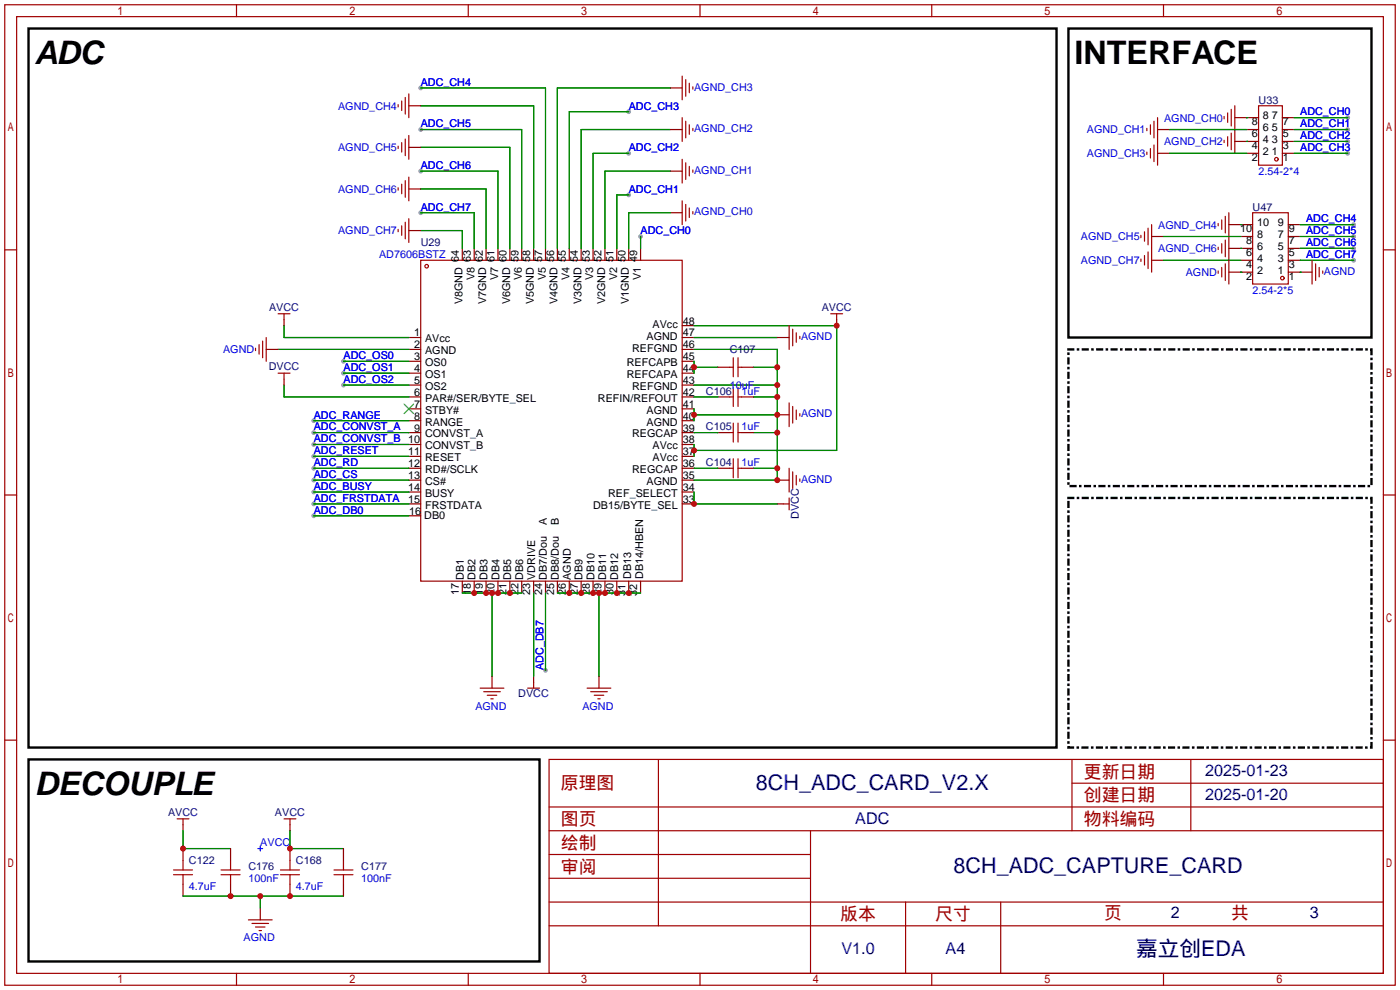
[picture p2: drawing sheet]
<svg xmlns="http://www.w3.org/2000/svg" width="299mm" height="212mm" viewBox="0 0 299 212" stroke-linecap="round" stroke-linejoin="round" font-family="sans-serif">
<g fill="#999">
<circle cx="134.4" cy="41.7" r=".51"/>
<circle cx="134.4" cy="32.8" r=".51"/>
<circle cx="134.4" cy="23.9" r=".51"/>
<circle cx="89.9" cy="18.8" r=".51"/>
<circle cx="89.9" cy="36.6" r=".51"/>
<circle cx="89.9" cy="27.7" r=".51"/>
<circle cx="89.9" cy="45.5" r=".51"/>
<circle cx="136.9" cy="50.5" r=".51"/>
<circle cx="73.4" cy="77.2" r=".51"/>
<circle cx="73.4" cy="79.8" r=".51"/>
<circle cx="73.4" cy="82.3" r=".51"/>
<circle cx="67.1" cy="89.9" r=".51"/>
<circle cx="67.1" cy="92.5" r=".51"/>
<circle cx="67.1" cy="95" r=".51"/>
<circle cx="67.1" cy="97.5" r=".51"/>
<circle cx="288" cy="25.1" r=".51"/>
<circle cx="288" cy="27.7" r=".51"/>
<circle cx="288" cy="30.2" r=".51"/>
<circle cx="288" cy="32.8" r=".51"/>
<circle cx="67.1" cy="100.1" r=".51"/>
<circle cx="67.1" cy="105.2" r=".51"/>
<circle cx="67.1" cy="107.7" r=".51"/>
<circle cx="67.1" cy="110.2" r=".51"/>
<circle cx="116.6" cy="143.3" r=".51"/>
<circle cx="67.1" cy="102.6" r=".51"/>
<circle cx="289.3" cy="48" r=".51"/>
<circle cx="289.3" cy="50.5" r=".51"/>
<circle cx="289.3" cy="53.1" r=".51"/>
<circle cx="289.3" cy="55.6" r=".51"/>
</g>
<g fill="none" stroke="#a10000" stroke-width=".25">
<path d="M1 1h297.2v209.6h-297.2zM3.6 3.6h292.1v204.4h-292.1zM50.5 1v2.6M100.1 1v2.6M145.8 16.3v5M146.6 17v3.6M147.3 17.8v2M148.1 18.5v.6M149.6 1v2.6M199.1 1v2.6M248.7 1v2.6M85.1 22.4v.5"/>
<path d="M85.1 31.2v.6M85.9 21.6v2M85.9 30.5v2M85.9 39.4v2M86.6 20.8v3.6M86.6 29.7v3.6M86.6 38.6v3.6M87.4 20.1v5M87.4 29v5M87.4 37.8v5.1M145.8 25.1v5.1M145.8 34v5.1"/>
<path d="M146.6 25.9v3.6M146.6 34.8v3.6M147.3 26.7v2M147.3 35.6v2M148.1 27.4v.5M148.1 36.3v.5M245.1 27.4v.5M245.1 32.5v.5M245.9 26.7v2M245.9 31.8v2M246.6 25.9v3.6M246.6 31v3.5"/>
<path d="M247.4 25.1v10.2M261.6 24.9v.5M261.6 30v.5M262.4 24.1v2.1M262.4 29.2v2M263.1 23.4v3.5M263.1 28.4v3.6M263.9 22.6v10.2M269 22.6h5.1v12.7h-5.1zM1 53.4h2.6M85.1 40.1v.5M85.1 49v.5"/>
<path d="M85.9 48.3v2M86.6 47.5v3.6M87.4 46.7v5.1M89.9 55.6h55.9v68.6h-55.9zM145.8 42.9v5.1M146.6 43.7v3.5M147.3 44.4v2.1M148.1 45.2v.5M243.8 50.3v.5M243.8 55.4v.5M244.6 49.5v2.1M244.6 54.6v2"/>
<path d="M245.4 48.8v3.5M245.4 53.8v3.6M246.1 48v10.2M260.3 47.8v.5M260.3 52.8v.5M260.3 57.9v.5M261.1 47v2M261.1 52.1v2M261.1 57.2v2M261.9 46.2v3.6M261.9 51.3v3.6M261.9 56.4v3.5"/>
<path d="M262.6 45.5v15.2M267.7 45.5h7.6v15.2h-7.6zM280.4 55.6v5.1M281.2 56.4v3.5M281.9 57.2v2M282.7 57.9v.5M295.7 53.4h2.5M54.6 74.4v.5M55.4 73.7v2M56.1 72.9v3.6M56.9 72.1v5.1M59.4 67.1h2.6"/>
<path d="M59.4 79.8h2.6M60.7 67.1v1.2M60.7 79.8v1.2M156 78.5h.7M156.7 76.5v4M157.7 76.5v4M157.7 78.5h.8M168.7 69.6v5.1M169.4 70.4v3.5M170.2 71.1v2.1M170.9 71.9v.5M177.5 67.1h2.6"/>
<path d="M178.8 67.1v1.2M156 92.5h.7M156 84.8h.7M156.7 82.8v4.1M156.7 90.4v4.1M156.7 98v4.1M157.7 82.8v4.1M157.7 90.4v4.1M157.7 98v4.1M157.7 92.5h.8M157.7 84.8h.8M168.7 86.1v5.1"/>
<path d="M169.4 86.9v3.5M170.2 87.6v2.1M170.9 88.4v.5M1 105.8h2.6M156 100.1h.7M157.7 100.1h.8M167.4 107.7h1.3M168.7 100.1v5.1M168.7 106.4v2.6M169.4 100.8v3.6M170.2 101.6v2M170.9 102.4v.5"/>
<path d="M295.7 105.8h2.5M1 158.2h2.6M102.6 147.1h5.1M103.4 147.8h3.5M104.1 148.6h2.1M104.9 149.4h.5M112.8 147.1h2.5M114 145.8v1.3M125.5 147.1h5.1M126.2 147.8h3.6M127 148.6h2M127.8 149.4h.5"/>
<path d="M295.7 158.2h2.5M37.8 175h2.6M39.1 175v1.3M60.7 175h2.5M62 175v1.3M117.3 162.3h178.4v45.7h-178.4zM117.3 177.5h178.4M117.3 172.5h178.4M140.7 162.3v35.6M173.2 177.5v30.5M229.1 162.3v15.2M229.1 167.4h66.6"/>
<path d="M254.5 162.3v15.2M37.1 186.9h4M37.1 185.9h4M39.1 183.9v2M39.1 186.9v2.1M47.2 186.9h4.1M47.2 185.9h4.1M49.3 183.9v2M49.3 186.9v2.1M53.1 196.6h5.1M53.8 197.4h3.6M54.6 198.1h2"/>
<path d="M55.4 198.9h.5M59.9 186.9h4.1M59.9 185.9h4.1M62 183.9v2M62 186.9v2.1M71.4 186.9h4M71.4 185.9h4M73.4 183.9v2M73.4 186.9v2.1M117.3 182.6h55.9M117.3 197.9h178.4M117.3 192.8h178.4"/>
<path d="M117.3 187.7h55.9M193.5 192.8v15.2M213.9 192.8v15.2M50.5 208v2.6M100.1 208v2.6M149.6 208v2.6M199.1 208v2.6M248.7 208v2.6"/>
<circle cx="272.8" cy="34" r=".38"/>
<circle cx="91.2" cy="56.9" r=".38"/>
<circle cx="274.1" cy="59.4" r=".38"/>
</g>
<path d="M55.1 181.4h1M55.6 180.8v1.1" fill="none" stroke="#00f" stroke-width=".25"/>
<g fill="none" stroke="#870000" stroke-width=".25">
<path d="M143.3 18.8h2.5M87.4 22.6h2.5M87.4 31.5h2.5M143.3 27.7h2.5M143.3 36.6h2.5M247.4 27.7h2.5M247.4 32.8h2.5M263.9 25.1h5.1M263.9 30.2h5.1M266.4 27.7h2.6M266.4 32.8h2.6M274.1 25.1h2.5"/>
<path d="M274.1 27.7h2.5M274.1 30.2h2.5M274.1 32.8h2.5M87.4 40.4h2.5M87.4 49.3h2.5M98.8 53.1v2.5M101.3 53.1v2.5M103.9 53.1v2.5M106.4 53.1v2.5M109 53.1v2.5M111.5 53.1v2.5M114 53.1v2.5"/>
<path d="M116.6 53.1v2.5M119.1 53.1v2.5M121.7 53.1v2.5M124.2 53.1v2.5M126.7 53.1v2.5M129.3 53.1v2.5M131.8 53.1v2.5M134.4 53.1v2.5M136.9 53.1v2.5M143.3 45.5h2.5M246.1 55.6h2.6M246.1 50.5h2.6"/>
<path d="M262.6 58.2h5.1M262.6 48h5.1M262.6 53.1h5.1M265.2 55.6h2.5M265.2 50.5h2.5M275.3 58.2h5.1M275.3 48h2.6M275.3 55.6h2.6M275.3 50.5h2.6M275.3 53.1h2.6M56.9 74.7h2.5M60.7 68.3v1.3"/>
<path d="M87.4 72.1h2.5M87.4 74.7h2.5M87.4 77.2h2.5M87.4 79.8h2.5M145.8 72.1h2.5M145.8 74.7h2.5M145.8 77.2h2.5M145.8 79.8h2.5M145.8 69.6h2.5M153.4 78.5h2.6M158.5 78.5h2.5M166.1 72.1h2.6"/>
<path d="M178.8 68.3v1.3M60.7 81v1.3M87.4 82.3h2.5M87.4 84.8h2.5M87.4 87.4h2.5M87.4 89.9h2.5M87.4 92.5h2.5M87.4 95h2.5M87.4 97.5h2.5M145.8 82.3h2.5M145.8 84.8h2.5M145.8 87.4h2.5"/>
<path d="M145.8 89.9h2.5M145.8 92.5h2.5M145.8 95h2.5M145.8 97.5h2.5M153.4 84.8h2.6M153.4 92.5h2.6M158.5 84.8h2.5M158.5 92.5h2.5M166.1 88.6h2.6M87.4 100.1h2.5M87.4 102.6h2.5M87.4 105.2h2.5"/>
<path d="M87.4 107.7h2.5M87.4 110.2h2.5M145.8 100.1h2.5M145.8 102.6h2.5M145.8 105.2h2.5M145.8 107.7h2.5M153.4 100.1h2.6M158.5 100.1h2.5M166.1 102.6h2.6M166.1 107.7h1.3M98.8 124.2v2.5M101.3 124.2v2.5"/>
<path d="M103.9 124.2v2.5M106.4 124.2v2.5M109 124.2v2.5M111.5 124.2v2.5M114 124.2v2.5M116.6 124.2v2.5M119.1 124.2v2.5M121.7 124.2v2.5M124.2 124.2v2.5M126.7 124.2v2.5M129.3 124.2v2.5M131.8 124.2v2.5"/>
<path d="M134.4 124.2v2.5M136.9 124.2v2.5M105.2 144.5v2.6M114 144.5v1.3M128 144.5v2.6M39.1 176.3v1.2M62 176.3v1.2M39.1 181.4v2.5M39.1 189v2.5M49.3 181.4v2.5M49.3 189v2.5M55.6 194.1v2.5"/>
<path d="M62 181.4v2.5M62 189v2.5M73.4 181.4v2.5M73.4 189v2.5"/>
</g>
<path d="M86.4 86.4l2 2M88.4 86.4l-2 2" fill="none" stroke="#3c3" stroke-width=".25"/>
<path d="M6.1 6.1h219.7v153.7h-219.7zM228.3 6.1h64.8v66h-64.8zM6.1 162.3h109.2v43.2h-109.2z" fill="none" stroke="#000" stroke-width=".51"/>
<g fill="none" stroke="#008700" stroke-width=".25">
<path d="M89.9 18.8h26.7v34.3M143.3 18.8h-24.2v34.3M89.9 36.6h16.5v16.5M89.9 27.7h21.6v25.4M89.9 22.6h24.1v30.5M89.9 31.5h19.1v21.6M134.4 32.8h-7.7v20.3M134.4 23.9h-12.7v29.2M143.3 36.6h-14v16.5M143.3 27.7h-19.1v25.4M249.9 27.7h16.5M249.9 32.8h16.5"/>
<path d="M266.4 25.1h.1M266.4 30.2h.1M276.6 27.7h11.4M276.6 32.8h11.4M276.6 25.1h11.4M276.6 30.2h11.4M89.9 45.5h11.4v7.6M89.9 40.4h14v12.7M89.9 49.3h8.9v3.8M134.4 41.7h-2.6v11.4M136.9 50.5v2.6M143.3 45.5h-8.9v7.6"/>
<path d="M248.7 50.5h16.5M248.7 55.6h16.5M265.2 48h.1M265.2 53.1h.1M265.2 58.2h.1M277.9 58.2h.1M277.9 50.5h11.4M277.9 55.6h11.4M277.9 48h11.4M277.9 53.1h11.4M59.4 74.7h28M60.7 69.6v2.5h26.7"/>
<path d="M73.4 77.2h14M73.4 79.8h14M148.3 72.1h17.8M148.3 69.6h30.5v26.7h-30.5M148.3 77.2v2.6M148.3 74.7h17.8v27.9h-17.8M148.3 78.5h5.1M161 78.5h5.1M60.7 82.3v2.5h26.7M67.1 92.5h20.3M67.1 89.9h20.3M67.1 95h20.3"/>
<path d="M67.1 97.5h20.3M73.4 82.3h14M148.3 87.4v2.5M148.3 95v2.5M148.3 88.6h17.8M148.3 84.8h5.1M148.3 92.5h5.1M148.3 82.3h17.8M161 84.8h5.1M161 92.5h5.1M67.1 102.6h20.3M67.1 100.1h20.3"/>
<path d="M67.1 105.2h20.3M67.1 107.7h20.3M67.1 110.2h20.3M148.3 105.2v2.5h17.8M148.3 100.1h5.1M161 100.1h5.1M98.8 126.7h12.7M105.2 126.7v17.8M114 126.7v17.8M116.6 126.7v16.6M119.1 126.7h17.8M128 126.7v17.8"/>
<path d="M39.1 177.5v3.9h10.2M62 177.5v3.9h11.4M39.1 191.5h34.3M55.6 191.5v2.6"/>
</g>
<path d="M228.3 74.7h64.8v29.2h-64.8zM228.3 106.4h64.8v53.4h-64.8z" fill="none" stroke="#000" stroke-width=".51" stroke-dasharray="1 1 0 1"/>
<g fill="#c00">
<circle cx="178.8" cy="69.6" r=".63"/>
<circle cx="148.3" cy="96.3" r=".63"/>
<circle cx="148.3" cy="88.6" r=".63"/>
<circle cx="166.1" cy="88.6" r=".63"/>
<circle cx="166.1" cy="84.8" r=".63"/>
<circle cx="166.1" cy="92.5" r=".63"/>
<circle cx="166.1" cy="102.6" r=".63"/>
<circle cx="166.1" cy="100.1" r=".63"/>
<circle cx="166.1" cy="82.3" r=".63"/>
<circle cx="166.1" cy="78.5" r=".63"/>
<circle cx="124.2" cy="126.7" r=".63"/>
<circle cx="121.7" cy="126.7" r=".63"/>
<circle cx="126.7" cy="126.7" r=".63"/>
<circle cx="134.4" cy="126.7" r=".63"/>
<circle cx="131.8" cy="126.7" r=".63"/>
<circle cx="128" cy="126.7" r=".63"/>
<circle cx="129.3" cy="126.7" r=".63"/>
<circle cx="148.3" cy="107.7" r=".63"/>
<circle cx="148.3" cy="78.5" r=".63"/>
<circle cx="105.2" cy="126.7" r=".63"/>
<circle cx="101.3" cy="126.7" r=".63"/>
<circle cx="103.9" cy="126.7" r=".63"/>
<circle cx="106.4" cy="126.7" r=".63"/>
<circle cx="109" cy="126.7" r=".63"/>
<circle cx="39.1" cy="181.4" r=".63"/>
<circle cx="62" cy="181.4" r=".63"/>
<circle cx="55.6" cy="191.5" r=".63"/>
<circle cx="49.3" cy="191.5" r=".63"/>
<circle cx="62" cy="191.5" r=".63"/>
</g>
<g font-size="6.9">
<text x="7.4" y="13.6">ADC</text>
<text x="229.6" y="13.6">INTERFACE</text>
<text x="7.4" y="169.8">DECOUPLE</text>
</g>
<g font-size="4.6" fill="#000080">
<text x="161.5" y="168.8">8CH_ADC_CARD_V2.X</text>
<text x="203.8" y="186.6">8CH_ADC_CAPTURE_CARD</text>
<text x="242.8" y="204.3">嘉立创EDA</text>
</g>
<g font-size="3.8" fill="#a00000">
<text x="231.6" y="166.2">更新日期</text>
<text x="119.9" y="168.7">原理图</text>
<text x="231.6" y="171.3">创建日期</text>
<text x="119.9" y="176.3">图页</text>
<text x="231.6" y="176.3">物料编码</text>
<text x="119.9" y="181.4">绘制</text>
<text x="119.9" y="186.5">审阅</text>
<text x="179.6" y="196.7">版本</text>
<text x="199.9" y="196.7">尺寸</text>
<text x="236" y="196.4">页</text>
<text x="263.1" y="196.4">共</text>
</g>
<g font-size="3.5" fill="#000080">
<text x="257.6" y="165.9">2025-01-23</text>
<text x="257.6" y="171">2025-01-20</text>
<text x="182.8" y="176">ADC</text>
<text x="250.2" y="196.1">2</text>
<text x="280" y="196.1">3</text>
<text x="179.8" y="204">V1.0</text>
<text x="202.1" y="204">A4</text>
</g>
<g font-size="2.3" fill="#00f">
<text x="72.3" y="23.4">AGND_CH4</text>
<text x="89.9" y="18.3">ADC_CH4</text>
<text x="134.4" y="23.4">ADC_CH3</text>
<text x="148.3" y="19.3">AGND_CH3</text>
<text x="89.9" y="27.2">ADC_CH5</text>
<text x="148.3" y="28.2">AGND_CH2</text>
<text x="232.3" y="28.5">AGND_CH1</text>
<text x="248.8" y="26">AGND_CH0</text>
<text x="277.9" y="24.7">ADC_CH0</text>
<text x="277.9" y="27.2">ADC_CH1</text>
<text x="277.9" y="29.8">ADC_CH2</text>
<text x="72.3" y="32.3">AGND_CH5</text>
<text x="134.4" y="32.3">ADC_CH2</text>
<text x="232.3" y="33.6">AGND_CH3</text>
<text x="248.8" y="31.1">AGND_CH2</text>
<text x="277.9" y="32.3">ADC_CH3</text>
<text x="72.3" y="41.2">AGND_CH6</text>
<text x="89.9" y="36.1">ADC_CH6</text>
<text x="134.4" y="41.2">ADC_CH1</text>
<text x="148.3" y="37.1">AGND_CH1</text>
<text x="269" y="37.4">2.54-2*4</text>
<text x="89.9" y="45">ADC_CH7</text>
<text x="148.3" y="46">AGND_CH0</text>
<text x="279.1" y="47.5">ADC_CH4</text>
<text x="72.3" y="50.1">AGND_CH7</text>
<text x="136.9" y="50.1">ADC_CH0</text>
<text x="231" y="51.4">AGND_CH5</text>
<text x="247.5" y="48.8">AGND_CH4</text>
<text x="247.5" y="53.9">AGND_CH6</text>
<text x="279.1" y="50.1">ADC_CH5</text>
<text x="279.1" y="52.6">ADC_CH6</text>
<text x="81" y="55.2">AD7606BSTZ</text>
<text x="231" y="56.5">AGND_CH7</text>
<text x="253.4" y="59">AGND</text>
<text x="279.1" y="55.2">ADC_CH7</text>
<text x="283" y="58.7">AGND</text>
<text x="267.7" y="62.8">2.54-2*5</text>
<text x="47.7" y="75.5">AGND</text>
<text x="73.4" y="76.8">ADC_OS0</text>
<text x="171.2" y="72.7">AGND</text>
<text x="73.4" y="79.3">ADC_OS1</text>
<text x="73.4" y="81.8">ADC_OS2</text>
<text x="156" y="83.1">10uF</text>
<text x="67.1" y="89.5">ADC_RANGE</text>
<text x="158.5" y="84.4">1uF</text>
<text x="171.2" y="89.2">AGND</text>
<text x="67.1" y="92">ADC_CONVST_A</text>
<text x="67.1" y="94.5">ADC_CONVST_B 10</text>
<text x="158.5" y="92">1uF</text>
<text x="67.1" y="97.1">ADC_RESET</text>
<text x="67.1" y="99.6">ADC_RD</text>
<text x="158.5" y="99.6">1uF</text>
<text x="67.1" y="104.7">ADC_BUSY</text>
<text x="67.1" y="107.2">ADC_FRSTDATA</text>
<text x="67.1" y="102.2">ADC_CS</text>
<text x="171.2" y="103.2">AGND</text>
<text x="67.1" y="109.8">ADC_DB0</text>
<text x="116.1" y="143.3" transform="rotate(-90 116.1 143.3)">ADC_DB7</text>
<text x="101.6" y="151.7">AGND</text>
<text x="124.5" y="151.7">AGND</text>
<text x="55.6" y="180.9">AVCC</text>
<text x="40.4" y="190.3">4.7uF</text>
<text x="53.1" y="188.5">100nF</text>
<text x="63.2" y="190.3">4.7uF</text>
<text x="77.2" y="188.5">100nF</text>
<text x="52.1" y="201.2">AGND</text>
</g>
<g font-size="2.3" fill="#000080">
<text x="269" y="22.1">U33</text>
<text x="267.7" y="45">U47</text>
<text x="89.9" y="52.6">U29</text>
<text x="57.5" y="66.5">AVCC</text>
<text x="175.6" y="66.5">AVCC</text>
<text x="156" y="75.5">C107</text>
<text x="57.4" y="79.2">DVCC</text>
<text x="150.9" y="84.4">C106</text>
<text x="150.9" y="92">C105</text>
<text x="150.9" y="99.6">C104</text>
<text x="170.7" y="111" transform="rotate(-90 170.7 111)">DVCC</text>
<text x="110.8" y="149">DVCC</text>
<text x="35.9" y="174.4">AVCC</text>
<text x="58.8" y="174.4">AVCC</text>
<text x="40.4" y="184.7">C122</text>
<text x="53.1" y="186">C176</text>
<text x="63.2" y="184.7">C168</text>
<text x="77.2" y="186">C177</text>
</g>
<g font-size="2.3">
<text x="267.6" y="26.8">8</text>
<text x="267.6" y="29.3">6</text>
<text x="269.9" y="25.5">8</text>
<text x="269.9" y="28">6</text>
<text x="271.8" y="28">5</text>
<text x="271.8" y="25.5">7</text>
<text x="274.2" y="29.3">5</text>
<text x="274.2" y="26.8">7</text>
<text x="267.6" y="31.8">4</text>
<text x="267.6" y="34.4">2</text>
<text x="269.9" y="30.6">4</text>
<text x="269.9" y="33.1">2</text>
<text x="271.8" y="33.1">1</text>
<text x="271.8" y="30.6">3</text>
<text x="274.2" y="34.4">1</text>
<text x="274.2" y="31.8">3</text>
<text x="265" y="49.6">10</text>
<text x="266.3" y="52.2">8</text>
<text x="268.7" y="48.4">10</text>
<text x="268.7" y="50.9">8</text>
<text x="268.7" y="53.4">6</text>
<text x="273.1" y="53.4">5</text>
<text x="273.1" y="50.9">7</text>
<text x="273.1" y="48.4">9</text>
<text x="275.5" y="52.2">7</text>
<text x="275.5" y="49.6">9</text>
<text x="98.1" y="56" transform="rotate(-90 98.1 56)">64</text>
<text x="100.6" y="56" transform="rotate(-90 100.6 56)">63</text>
<text x="101.4" y="59.9" transform="rotate(-90 101.4 59.9)">V8</text>
<text x="103.2" y="56" transform="rotate(-90 103.2 56)">62</text>
<text x="105.7" y="56" transform="rotate(-90 105.7 56)">61</text>
<text x="106.5" y="59.9" transform="rotate(-90 106.5 59.9)">V7</text>
<text x="108.2" y="56" transform="rotate(-90 108.2 56)">60</text>
<text x="110.8" y="56" transform="rotate(-90 110.8 56)">59</text>
<text x="111.6" y="59.9" transform="rotate(-90 111.6 59.9)">V6</text>
<text x="113.3" y="56" transform="rotate(-90 113.3 56)">58</text>
<text x="115.9" y="56" transform="rotate(-90 115.9 56)">57</text>
<text x="116.6" y="59.9" transform="rotate(-90 116.6 59.9)">V5</text>
<text x="118.4" y="56" transform="rotate(-90 118.4 56)">56</text>
<text x="120.9" y="56" transform="rotate(-90 120.9 56)">55</text>
<text x="121.7" y="59.9" transform="rotate(-90 121.7 59.9)">V4</text>
<text x="123.5" y="56" transform="rotate(-90 123.5 56)">54</text>
<text x="126" y="56" transform="rotate(-90 126 56)">53</text>
<text x="126.8" y="59.9" transform="rotate(-90 126.8 59.9)">V3</text>
<text x="128.6" y="56" transform="rotate(-90 128.6 56)">52</text>
<text x="131.1" y="56" transform="rotate(-90 131.1 56)">51</text>
<text x="131.9" y="59.9" transform="rotate(-90 131.9 59.9)">V2</text>
<text x="133.6" y="56" transform="rotate(-90 133.6 56)">50</text>
<text x="136.2" y="56" transform="rotate(-90 136.2 56)">49</text>
<text x="137" y="59.9" transform="rotate(-90 137 59.9)">V1</text>
<text x="266.3" y="54.7">6</text>
<text x="266.3" y="57.2">4</text>
<text x="266.3" y="59.8">2</text>
<text x="268.7" y="56">4</text>
<text x="268.7" y="58.5">2</text>
<text x="273.1" y="58.5">1</text>
<text x="273.1" y="56">3</text>
<text x="275.5" y="59.8">1</text>
<text x="275.5" y="57.2">3</text>
<text x="275.5" y="54.7">5</text>
<text x="98.9" y="65" transform="rotate(-90 98.9 65)">V8GND</text>
<text x="103.9" y="65" transform="rotate(-90 103.9 65)">V7GND</text>
<text x="109" y="65" transform="rotate(-90 109 65)">V6GND</text>
<text x="114.1" y="65" transform="rotate(-90 114.1 65)">V5GND</text>
<text x="119.2" y="65" transform="rotate(-90 119.2 65)">V4GND</text>
<text x="124.3" y="65" transform="rotate(-90 124.3 65)">V3GND</text>
<text x="129.3" y="65" transform="rotate(-90 129.3 65)">V2GND</text>
<text x="134.4" y="65" transform="rotate(-90 134.4 65)">V1GND</text>
<text x="88.5" y="71.9">1</text>
<text x="139.5" y="70.1">AVcc</text>
<text x="145.9" y="71.9">47</text>
<text x="145.9" y="69.4">48</text>
<text x="88.5" y="74.4">2</text>
<text x="88.5" y="77">3</text>
<text x="90.9" y="73.2">AVcc</text>
<text x="90.9" y="75.7">AGND</text>
<text x="135.1" y="75.2">REFGND</text>
<text x="138.2" y="72.7">AGND</text>
<text x="145.9" y="77">45</text>
<text x="145.9" y="74.4">46</text>
<text x="88.5" y="79.5">4</text>
<text x="88.5" y="82.1">5</text>
<text x="90.9" y="78.3">OS0</text>
<text x="90.9" y="80.8">OS1</text>
<text x="90.9" y="83.3">OS2</text>
<text x="133.9" y="80.8">REFCAPA</text>
<text x="133.9" y="78.3">REFCAPB</text>
<text x="135.1" y="83.3">REFGND</text>
<text x="145.9" y="82.1">43</text>
<text x="145.9" y="79.5">44</text>
<text x="88.5" y="84.6">6</text>
<text x="88.5" y="87.1">7</text>
<text x="88.5" y="89.7">8</text>
<text x="90.9" y="85.9">PAR#/SER/BYTE_SEL</text>
<text x="90.9" y="88.4">STBY#</text>
<text x="127.8" y="85.9">REFIN/REFOUT</text>
<text x="138.2" y="88.4">AGND</text>
<text x="145.9" y="89.7">40</text>
<text x="145.9" y="87.1">41</text>
<text x="145.9" y="84.6">42</text>
<text x="88.5" y="92.2">9</text>
<text x="90.9" y="91">RANGE</text>
<text x="90.9" y="93.5">CONVST_A</text>
<text x="135.1" y="93.5">REGCAP</text>
<text x="138.2" y="91">AGND</text>
<text x="145.9" y="94.8">38</text>
<text x="145.9" y="92.2">39</text>
<text x="87.2" y="97.3">11</text>
<text x="87.2" y="99.8">12</text>
<text x="90.9" y="96">CONVST_B</text>
<text x="90.9" y="98.6">RESET</text>
<text x="90.9" y="101.1">RD#/SCLK</text>
<text x="135.1" y="101.1">REGCAP</text>
<text x="139.5" y="98.6">AVcc</text>
<text x="139.5" y="96">AVcc</text>
<text x="145.9" y="99.8">36</text>
<text x="145.9" y="97.3">37</text>
<text x="87.2" y="102.4">13</text>
<text x="87.2" y="104.9">14</text>
<text x="87.2" y="107.5">15</text>
<text x="90.9" y="103.7">CS#</text>
<text x="90.9" y="106.2">BUSY</text>
<text x="130" y="106.2">REF_SELECT</text>
<text x="138.2" y="103.7">AGND</text>
<text x="145.9" y="107.5">33</text>
<text x="145.9" y="104.9">34</text>
<text x="145.9" y="102.4">35</text>
<text x="87.5" y="110">16</text>
<text x="90.7" y="111">DB0</text>
<text x="90.9" y="108.7">FRSTDATA</text>
<text x="116.9" y="112.3" transform="rotate(-90 116.9 112.3)">A</text>
<text x="119.4" y="112.3" transform="rotate(-90 119.4 112.3)">B</text>
<text x="126.8" y="108.7">DB15/BYTE_SEL</text>
<text x="99.1" y="123.9" transform="rotate(-90 99.1 123.9)">DB1</text>
<text x="101.6" y="123.9" transform="rotate(-90 101.6 123.9)">DB2</text>
<text x="104.2" y="123.9" transform="rotate(-90 104.2 123.9)">DB3</text>
<text x="106.7" y="123.9" transform="rotate(-90 106.7 123.9)">DB4</text>
<text x="109.3" y="123.9" transform="rotate(-90 109.3 123.9)">DB5</text>
<text x="111.8" y="123.9" transform="rotate(-90 111.8 123.9)">DB6</text>
<text x="114.3" y="123.9" transform="rotate(-90 114.3 123.9)">VDRIVE</text>
<text x="116.9" y="123.9" transform="rotate(-90 116.9 123.9)">DB7/Dou</text>
<text x="119.4" y="123.9" transform="rotate(-90 119.4 123.9)">DB8/Dou</text>
<text x="122" y="123.9" transform="rotate(-90 122 123.9)">AGND</text>
<text x="124.5" y="123.9" transform="rotate(-90 124.5 123.9)">DB9</text>
<text x="127" y="123.9" transform="rotate(-90 127 123.9)">DB10</text>
<text x="129.6" y="123.9" transform="rotate(-90 129.6 123.9)">DB11</text>
<text x="132.1" y="123.9" transform="rotate(-90 132.1 123.9)">DB12</text>
<text x="134.9" y="123.8" transform="rotate(-90 134.9 123.8)">DB13</text>
<text x="137.5" y="123.8" transform="rotate(-90 137.5 123.8)">DB14/HBEN</text>
<text x="98.1" y="127.1" transform="rotate(-90 98.1 127.1)">17</text>
<text x="100.6" y="127.1" transform="rotate(-90 100.6 127.1)">18</text>
<text x="103.2" y="127.1" transform="rotate(-90 103.2 127.1)">19</text>
<text x="105.7" y="127.1" transform="rotate(-90 105.7 127.1)">20</text>
<text x="108.2" y="127.1" transform="rotate(-90 108.2 127.1)">21</text>
<text x="110.8" y="127.1" transform="rotate(-90 110.8 127.1)">22</text>
<text x="113.3" y="127.1" transform="rotate(-90 113.3 127.1)">23</text>
<text x="115.9" y="127.1" transform="rotate(-90 115.9 127.1)">24</text>
<text x="118.4" y="127.1" transform="rotate(-90 118.4 127.1)">25</text>
<text x="120.9" y="127.1" transform="rotate(-90 120.9 127.1)">26</text>
<text x="123.5" y="127.1" transform="rotate(-90 123.5 127.1)">27</text>
<text x="126" y="127.1" transform="rotate(-90 126 127.1)">28</text>
<text x="128.6" y="127.1" transform="rotate(-90 128.6 127.1)">29</text>
<text x="131.1" y="127.1" transform="rotate(-90 131.1 127.1)">30</text>
<text x="133.6" y="127.4" transform="rotate(-90 133.6 127.4)">31</text>
<text x="136.2" y="127.4" transform="rotate(-90 136.2 127.4)">32</text>
</g>
</svg>
